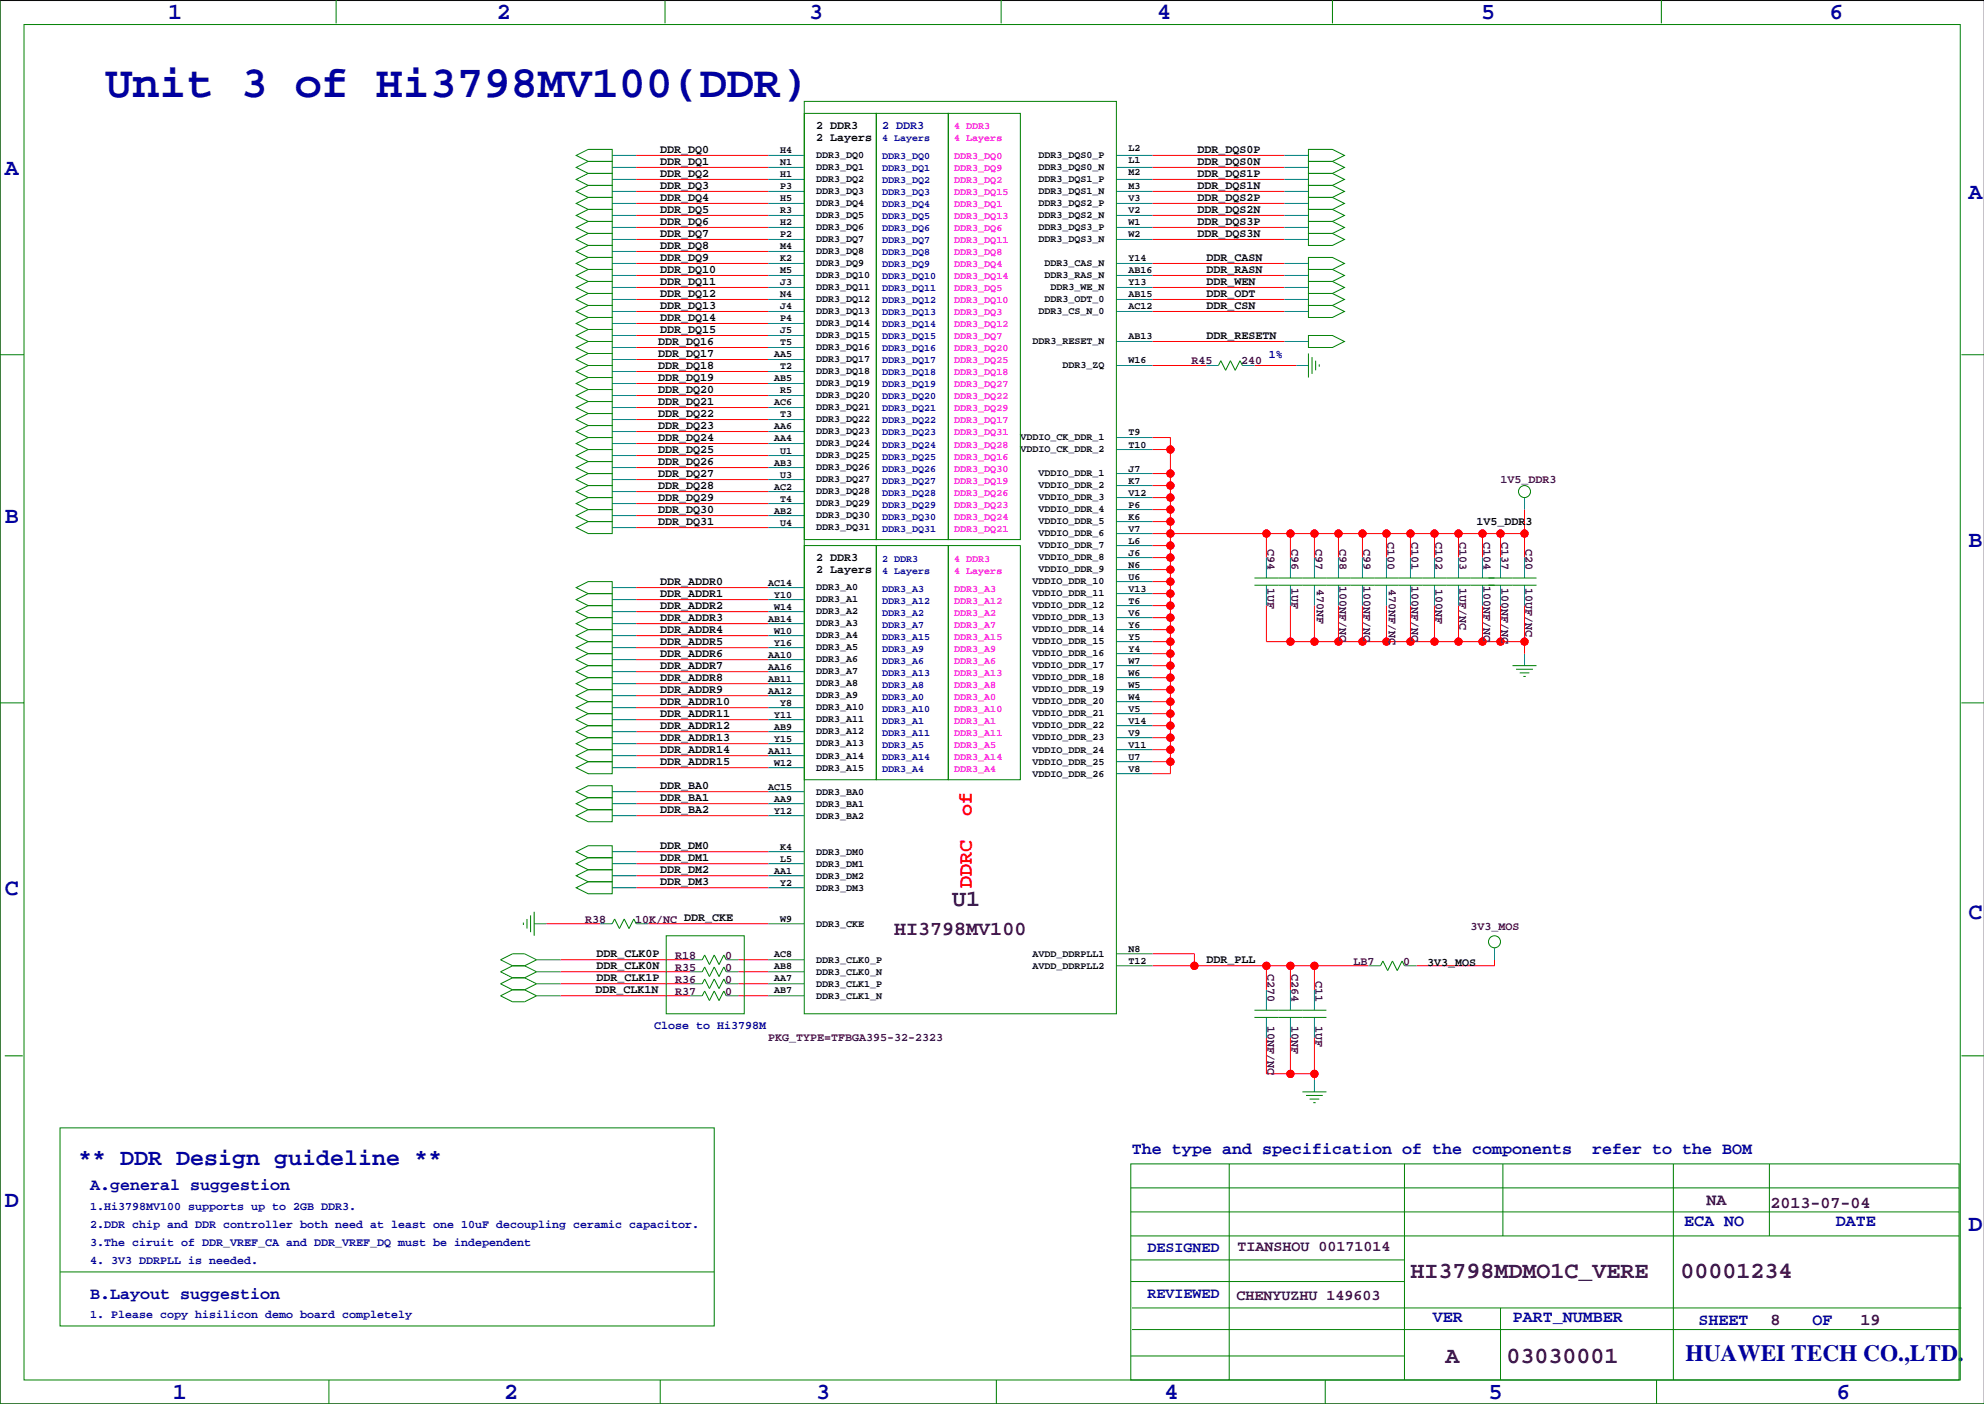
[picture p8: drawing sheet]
<svg xmlns="http://www.w3.org/2000/svg" width="420mm" height="297mm" viewBox="0 0 420 297" stroke-linecap="round" stroke-linejoin="round" font-family="sans-serif">
<path d="M419.9 .1h-419.9v296.9h419.9" fill="none" stroke="#000" stroke-width=".21"/>
<g fill="none" stroke="#f00" stroke-width=".21">
<path d="M134.6 32.9h28M134.6 35.4h28M134.6 38h28M243.8 32.9h28M243.8 35.4h28M243.8 38h28M134.6 45.6h28M134.6 48.1h28M134.6 50.7h28M134.6 53.2h28M134.6 55.7h28M134.6 58.3h28"/>
<path d="M134.6 40.5h28M134.6 43h28M243.8 45.6h28M243.8 48.1h28M243.8 50.7h28M243.8 55.7h28M243.8 58.3h28M243.8 40.5h28M243.8 43h28M134.6 60.8h28M134.6 63.4h28M134.6 65.9h28"/>
<path d="M134.6 68.4h28M134.6 71h28M134.6 73.5h28M134.6 76.1h28M134.6 78.6h28M243.8 60.8h28M243.8 63.4h28M243.8 65.9h28M243.8 77.3h11.5M243.8 72.2h28M265.4 77.3h8.9M134.6 81.1h28"/>
<path d="M134.6 83.7h28M134.6 86.2h28M134.6 88.8h28M134.6 91.3h28M134.6 93.8h28M134.6 96.4h28M134.6 98.9h28M243.8 95.1h3.8M243.8 92.6h3.8v71.1h-3.8M134.6 101.5h28M134.6 104h28M134.6 106.5h28"/>
<path d="M134.6 109.1h28M134.6 111.6h28M243.8 100.2h3.8M243.8 102.7h3.8M243.8 105.3h3.8M243.8 107.8h3.8M243.8 110.3h3.8M243.8 112.9h78.8M243.8 115.4h3.8M243.8 118h3.8M268 112.9v5.1M273 112.9v5.1"/>
<path d="M278.1 112.9v5.1M283.2 112.9v5.1M288.3 112.9v5.1M293.4 112.9v5.1M298.4 112.9v5.1M303.5 112.9v5.1M308.6 112.9v5.1M313.7 112.9v5.1M317.5 112.9v5.1M322.6 107.8v10.2M134.6 134.5h28M134.6 139.6h28"/>
<path d="M134.6 137h28M134.6 131.9h28M134.6 129.4h28M134.6 126.9h28M134.6 124.3h28M243.8 120.5h3.8M243.8 123h3.8M243.8 125.6h3.8M243.8 128.1h3.8M243.8 130.7h3.8M243.8 133.2h3.8M243.8 135.7h3.8"/>
<path d="M243.8 138.3h3.8M268 128.1v7.6h54.6M273 128.1v7.6M278.1 128.1v7.6M283.2 128.1v7.6M288.3 128.1v7.6M293.4 128.1v7.6M298.4 128.1v7.6M303.5 128.1v7.6M308.6 128.1v7.6M313.7 128.1v7.6M317.5 128.1v7.6"/>
<path d="M322.6 128.1v10.2M134.6 159.9h28M134.6 157.3h28M134.6 154.8h28M134.6 152.3h28M134.6 149.7h28M134.6 147.2h28M134.6 144.6h28M134.6 142.1h28M243.8 140.8h3.8M243.8 143.4h3.8M243.8 145.9h3.8"/>
<path d="M243.8 148.4h3.8M243.8 151h3.8M243.8 153.5h3.8M243.8 156.1h3.8M243.8 158.6h3.8M134.6 162.4h28M134.6 167.5h28M134.6 170h28M134.6 172.6h28M243.8 161.1h3.8M115.6 195.4h11.4M134.6 187.8h28"/>
<path d="M134.6 185.3h28M134.6 182.7h28M134.6 180.2h28M137.2 195.4h25.4M118.6 203.1h27.4M118.6 205.6h27.4M118.6 208.1h27.4M118.6 210.7h27.4M156.2 203.1h6.4M156.2 205.6h6.4M156.2 208.1h6.4M156.2 210.7h6.4"/>
<path d="M243.8 204.3h45.8M243.8 201.8h8.9v2.5M268 204.3v5.1M268 219.6v7.6h10.1M273 204.3v5.1M273 219.6v7.6M278.1 204.3v5.1M278.1 219.6v8.9M316.2 203.1v1.2h-16.5"/>
<circle cx="247.7" cy="95.1" r=".76"/>
<circle cx="247.7" cy="115.4" r=".76"/>
<circle cx="247.7" cy="102.7" r=".76"/>
<circle cx="247.7" cy="118" r=".76"/>
<circle cx="247.7" cy="110.3" r=".76"/>
<circle cx="247.7" cy="105.3" r=".76"/>
<circle cx="247.7" cy="107.8" r=".76"/>
<circle cx="247.7" cy="112.9" r=".76"/>
<circle cx="247.7" cy="100.2" r=".76"/>
<circle cx="268" cy="112.9" r=".76"/>
<circle cx="273.1" cy="112.9" r=".76"/>
<circle cx="278.1" cy="112.9" r=".76"/>
<circle cx="283.2" cy="112.9" r=".76"/>
<circle cx="288.3" cy="112.9" r=".76"/>
<circle cx="293.4" cy="112.9" r=".76"/>
<circle cx="298.5" cy="112.9" r=".76"/>
<circle cx="303.5" cy="112.9" r=".76"/>
<circle cx="308.6" cy="112.9" r=".76"/>
<circle cx="313.7" cy="112.9" r=".76"/>
<circle cx="317.5" cy="112.9" r=".76"/>
<circle cx="322.6" cy="112.9" r=".76"/>
<circle cx="247.7" cy="130.7" r=".76"/>
<circle cx="247.7" cy="120.5" r=".76"/>
<circle cx="247.7" cy="133.2" r=".76"/>
<circle cx="247.7" cy="138.3" r=".76"/>
<circle cx="247.7" cy="125.6" r=".76"/>
<circle cx="247.7" cy="128.1" r=".76"/>
<circle cx="247.7" cy="135.7" r=".76"/>
<circle cx="247.7" cy="123" r=".76"/>
<circle cx="273.1" cy="135.7" r=".76"/>
<circle cx="278.1" cy="135.7" r=".76"/>
<circle cx="283.2" cy="135.7" r=".76"/>
<circle cx="288.3" cy="135.7" r=".76"/>
<circle cx="293.4" cy="135.7" r=".76"/>
<circle cx="298.5" cy="135.7" r=".76"/>
<circle cx="303.5" cy="135.7" r=".76"/>
<circle cx="308.6" cy="135.7" r=".76"/>
<circle cx="313.7" cy="135.7" r=".76"/>
<circle cx="317.5" cy="135.7" r=".76"/>
<circle cx="322.6" cy="135.7" r=".76"/>
<circle cx="247.7" cy="143.4" r=".76"/>
<circle cx="247.7" cy="156.1" r=".76"/>
<circle cx="247.7" cy="145.9" r=".76"/>
<circle cx="247.7" cy="158.6" r=".76"/>
<circle cx="247.7" cy="151" r=".76"/>
<circle cx="247.7" cy="153.5" r=".76"/>
<circle cx="247.7" cy="140.8" r=".76"/>
<circle cx="247.7" cy="148.4" r=".76"/>
<circle cx="247.7" cy="161.1" r=".76"/>
<circle cx="252.7" cy="204.3" r=".76"/>
<circle cx="268" cy="204.3" r=".76"/>
<circle cx="273.1" cy="204.3" r=".76"/>
<circle cx="278.1" cy="204.3" r=".76"/>
<circle cx="273.1" cy="227.2" r=".76"/>
<circle cx="278.1" cy="227.2" r=".76"/>
</g>
<g fill="none" stroke="#008080" stroke-width=".21">
<path d="M129.5 32.9h5.1M129.5 35.4h5.1M129.5 38h5.1M162.6 32.9h7.6M162.6 35.4h7.6M162.6 38h7.6M236.2 32.9h7.6M236.2 35.4h7.6M236.2 38h7.6M271.8 32.9h5.1M271.8 35.4h5.1M271.8 38h5.1"/>
<path d="M129.5 50.7h5.1M129.5 48.1h5.1M129.5 45.6h5.1M129.5 43h5.1M129.5 40.5h5.1M129.5 58.3h5.1M129.5 55.7h5.1M129.5 53.2h5.1M162.6 50.7h7.6M162.6 48.1h7.6M162.6 45.6h7.6M162.6 43h7.6"/>
<path d="M162.6 40.5h7.6M162.6 58.3h7.6M162.6 55.7h7.6M162.6 53.2h7.6M236.2 50.7h7.6M236.2 48.1h7.6M236.2 45.6h7.6M236.2 43h7.6M236.2 40.5h7.6M236.2 58.3h7.6M236.2 55.7h7.6M271.8 50.7h5.1"/>
<path d="M271.8 48.1h5.1M271.8 45.6h5.1M271.8 43h5.1M271.8 40.5h5.1M271.8 58.3h5.1M271.8 55.7h5.1M129.5 60.8h5.1M129.5 63.4h5.1M129.5 65.9h5.1M129.5 78.6h5.1M129.5 76.1h5.1M129.5 68.4h5.1"/>
<path d="M129.5 73.5h5.1M129.5 71h5.1M162.6 60.8h7.6M162.6 63.4h7.6M162.6 65.9h7.6M162.6 78.6h7.6M162.6 76.1h7.6M162.6 68.4h7.6M162.6 73.5h7.6M162.6 71h7.6M236.2 60.8h7.6M236.2 63.4h7.6"/>
<path d="M236.2 65.9h7.6M236.2 77.3h7.6M236.2 72.2h7.6M255.3 77.3h2.5M262.9 77.3h2.5M271.8 60.8h5.1M271.8 63.4h5.1M271.8 65.9h5.1M271.8 72.2h5.1M274.3 77.3h2.6M129.5 93.8h5.1M129.5 96.4h5.1"/>
<path d="M129.5 98.9h5.1M129.5 81.1h5.1M129.5 83.7h5.1M129.5 86.2h5.1M129.5 88.8h5.1M129.5 91.3h5.1M162.6 93.8h7.6M162.6 96.4h7.6M162.6 98.9h7.6M162.6 81.1h7.6M162.6 83.7h7.6M162.6 86.2h7.6"/>
<path d="M162.6 88.8h7.6M162.6 91.3h7.6M236.2 92.6h7.6M236.2 95.1h7.6M129.5 109.1h5.1M129.5 106.5h5.1M129.5 104h5.1M129.5 101.5h5.1M129.5 111.6h5.1M162.6 109.1h7.6M162.6 106.5h7.6M162.6 104h7.6"/>
<path d="M162.6 101.5h7.6M162.6 111.6h7.6M236.2 105.3h7.6M236.2 107.8h7.6M236.2 115.4h7.6M236.2 118h7.6M236.2 110.3h7.6M236.2 100.2h7.6M236.2 102.7h7.6M236.2 112.9h7.6M268 118v4.3M273 118v4.3"/>
<path d="M278.1 118v4.3M283.2 118v4.3M288.3 118v4.3M293.4 118v4.3M298.4 118v4.3M303.5 118v4.3M308.6 118v4.3M313.7 118v4.3M317.5 118v4.3M322.6 105.3v2.5M322.6 118v4.3M129.5 131.9h5.1"/>
<path d="M129.5 129.4h5.1M129.5 126.9h5.1M129.5 124.3h5.1M129.5 134.5h5.1M129.5 137h5.1M129.5 139.6h5.1M162.6 131.9h7.6M162.6 129.4h7.6M162.6 126.9h7.6M162.6 124.3h7.6M162.6 134.5h7.6M162.6 137h7.6"/>
<path d="M162.6 139.6h7.6M236.2 120.5h7.6M236.2 133.2h7.6M236.2 135.7h7.6M236.2 138.3h7.6M236.2 123h7.6M236.2 128.1h7.6M236.2 125.6h7.6M236.2 130.7h7.6M268 123.8v4.3M273 123.8v4.3M278.1 123.8v4.3"/>
<path d="M283.2 123.8v4.3M288.3 123.8v4.3M293.4 123.8v4.3M298.4 123.8v4.3M303.5 123.8v4.3M308.6 123.8v4.3M313.7 123.8v4.3M317.5 123.8v4.3M322.6 123.8v4.3M322.6 138.3v2.5M129.5 159.9h5.1M129.5 157.3h5.1"/>
<path d="M129.5 154.8h5.1M129.5 144.6h5.1M129.5 147.2h5.1M129.5 149.7h5.1M129.5 152.3h5.1M129.5 142.1h5.1M162.6 159.9h7.6M162.6 157.3h7.6M162.6 154.8h7.6M162.6 144.6h7.6M162.6 147.2h7.6M162.6 149.7h7.6"/>
<path d="M162.6 152.3h7.6M162.6 142.1h7.6M236.2 156.1h7.6M236.2 140.8h7.6M236.2 143.4h7.6M236.2 153.5h7.6M236.2 158.6h7.6M236.2 145.9h7.6M236.2 148.4h7.6M236.2 151h7.6M129.5 172.6h5.1M129.5 170h5.1"/>
<path d="M129.5 167.5h5.1M129.5 162.4h5.1M162.6 172.6h7.6M162.6 170h7.6M162.6 167.5h7.6M162.6 162.4h7.6M236.2 161.1h7.6M236.2 163.7h7.6M113 195.4h2.6M127 195.4h2.5M129.5 180.2h5.1M129.5 185.3h5.1"/>
<path d="M129.5 182.7h5.1M129.5 187.8h5.1M134.6 195.4h2.6M162.6 180.2h7.6M162.6 185.3h7.6M162.6 182.7h7.6M162.6 187.8h7.6M162.6 195.4h7.6M113.5 208.1h5.1M113.5 210.7h5.1M113.5 203.1h5.1M113.5 205.6h5.1"/>
<path d="M146 208.1h2.6M146 210.7h2.6M146 203.1h2.6M146 205.6h2.6M153.7 208.1h2.5M153.7 210.7h2.5M153.7 203.1h2.5M153.7 205.6h2.5M162.6 208.1h7.6M162.6 210.7h7.6M162.6 203.1h7.6M162.6 205.6h7.6"/>
<path d="M236.2 201.8h7.6M236.2 204.3h7.6M268 209.4v4.3M268 215.3v4.3M273 209.4v4.3M273 215.3v4.3M278.1 209.4v4.3M278.1 215.3v4.3M289.6 204.3h2.5M297.2 204.3h2.5M316.2 200.5v2.6M278.1 228.5v2.5"/>
</g>
<g fill="none" stroke="#008000" stroke-width=".21">
<path d="M0 -.1v297.1h419.9M71.1 0v4.9M140.7 0v4.9M211.8 0v4.9M281.9 0v4.9M351.5 0v4.9M5.1 5.2h409.7v286.8h-409.7zM121.9 32.9l2.6-1.3h5v2.5h-5zM121.9 35.4l2.6-1.3h5v2.6h-5zM121.9 38l2.6-1.3h5v2.5h-5zM170.2 24h15.2v90.2h-15.2zM170.2 21.4h66v193.1h-66z"/>
<path d="M185.4 24h15.3v90.2h-15.3zM200.7 24h15.2v90.2h-15.2zM276.9 34.1h5l2.6 1.3-2.6 1.3h-5zM276.9 31.6h5l2.6 1.3-2.6 1.2h-5zM276.9 39.2h5l2.6 1.3-2.6 1.3h-5zM276.9 36.7h5l2.6 1.3-2.6 1.2h-5zM121.9 50.7l2.6-1.3h5v2.5h-5zM121.9 48.1l2.6-1.3h5v2.6h-5zM121.9 45.6l2.6-1.3h5v2.5h-5zM121.9 43l2.6-1.2h5v2.5h-5zM121.9 40.5l2.6-1.3h5v2.6h-5zM121.9 58.3l2.6-1.3h5v2.5h-5z"/>
<path d="M121.9 55.7l2.6-1.2h5v2.5h-5zM121.9 53.2l2.6-1.3h5v2.6h-5zM276.9 41.8h5l2.6 1.2-2.6 1.3h-5zM276.9 44.3h5l2.6 1.3-2.6 1.2h-5zM276.9 46.8h5l2.6 1.3-2.6 1.3h-5zM276.9 49.4h5l2.6 1.3-2.6 1.2h-5zM276.9 54.5h5l2.6 1.2-2.6 1.3h-5zM276.9 57h5l2.6 1.3-2.6 1.2h-5zM276.9 59.5h5l2.6 1.3-2.6 1.3h-5zM0 75h5.1M121.9 60.8l2.6-1.3h5v2.6h-5zM121.9 63.4l2.6-1.3h5v2.5h-5z"/>
<path d="M121.9 65.9l2.6-1.3h5v2.6h-5zM121.9 78.6l2.6-1.3h5v2.6h-5zM121.9 76.1l2.6-1.3h5v2.5h-5zM121.9 68.4l2.6-1.2h5v2.5h-5zM121.9 73.5l2.6-1.3h5v2.6h-5zM121.9 71l2.6-1.3h5v2.5h-5zM257.8 77.3l.5-1 1 2 1-2 1.1 2 1-2 .5 1M276.9 62.1h5l2.6 1.3-2.6 1.2h-5zM276.9 71h5l2.6 1.2-2.6 1.3h-5zM276.9 64.6h5l2.6 1.3-2.6 1.3h-5zM276.9 74.8v5.1M277.6 75.6v3.5"/>
<path d="M278.4 76.3v2M279.1 77.1v.5M415 75h4.9M121.9 93.8l2.6-1.2h5v2.5h-5zM121.9 96.4l2.6-1.3h5v2.5h-5zM121.9 98.9l2.6-1.3h5v2.6h-5zM121.9 81.1l2.6-1.2h5v2.5h-5zM121.9 83.7l2.6-1.3h5v2.5h-5zM121.9 86.2l2.6-1.3h5v2.6h-5zM121.9 88.8l2.6-1.3h5v2.5h-5zM121.9 91.3l2.6-1.3h5v2.6h-5zM121.9 109.1l2.6-1.3h5v2.5h-5z"/>
<path d="M121.9 106.5l2.6-1.2h5v2.5h-5zM121.9 104l2.6-1.3h5v2.6h-5zM121.9 101.5l2.6-1.3h5v2.5h-5zM121.9 111.6l2.6-1.3h5v2.6h-5zM170.2 115.4h15.2v49.6h-15.2zM185.4 115.4h15.3v49.6h-15.3zM200.7 115.4h15.2v49.6h-15.2zM121.9 131.9l2.6-1.2h5v2.5h-5zM121.9 129.4l2.6-1.3h5v2.6h-5zM121.9 126.9l2.6-1.3h5v2.5h-5zM121.9 124.3l2.6-1.3h5v2.6h-5zM121.9 134.5l2.6-1.3h5v2.5h-5z"/>
<path d="M121.9 137l2.6-1.3h5v2.6h-5zM121.9 139.6l2.6-1.3h5v2.5h-5zM265.4 122.3h59.7M265.4 123.8h59.7M0 148.7h5.1M121.9 159.9l2.6-1.3h5v2.5h-5zM121.9 157.3l2.6-1.2h5v2.5h-5zM121.9 154.8l2.6-1.3h5v2.6h-5zM121.9 144.6l2.6-1.2h5v2.5h-5zM121.9 147.2l2.6-1.3h5v2.5h-5zM121.9 149.7l2.6-1.3h5v2.6h-5zM121.9 152.3l2.6-1.3h5v2.5h-5z"/>
<path d="M121.9 142.1l2.6-1.3h5v2.6h-5zM320 140.8h5.1M320.8 141.6h3.6M321.6 142.4h2M322.3 143.1h.5M415 148.7h4.9M121.9 172.6l2.6-1.3h5v2.5h-5zM121.9 170l2.6-1.2h5v2.5h-5zM121.9 167.5l2.6-1.3h5v2.6h-5zM121.9 162.4l2.6-1.3h5v2.6h-5zM110.7 195.2v.5M111.5 194.4v2.1"/>
<path d="M112.3 193.7v3.5M113 192.9v5.1M121.9 180.2l2.6-1.3h5v2.6h-5zM121.9 185.3l2.6-1.3h5v2.5h-5zM121.9 182.7l2.6-1.2h5v2.5h-5zM121.9 187.8l2.6-1.3h5v2.6h-5zM129.5 195.4l.5-1 1.1 2.1 1-2.1 1 2.1 1-2.1 .5 1M141 198h16.5v16.5h-16.5zM269.2 198h.1M108.5 206.9h2.5M108.5 206.9l-2.6 1.2 2.6 1.3M108.5 209.4h2.5"/>
<path d="M108.5 209.4l-2.6 1.3 2.6 1.2h2.5l2.5-1.2-2.5-1.3M108.5 204.3l-2.6-1.2 2.6-1.3h2.5l2.5 1.3-2.5 1.2M108.5 204.3h2.5M108.5 204.3l-2.6 1.3 2.6 1.3M111 206.9l2.5 1.2-2.5 1.3M111 204.3l2.5 1.3-2.5 1.3M148.6 203.1l.5-1.1 1 2.1 1-2.1 1 2.1 1.1-2.1 .5 1.1M148.6 205.6l.5-1 1 2 1-2 1 2 1.1-2 .5 1M148.6 208.1l.5-1 1 2.1 1-2.1 1 2.1 1.1-2.1 .5 1M148.6 210.7l.5-1 1 2 1-2 1 2 1.1-2 .5 1M166.4 201.8h.1M265.4 213.7h15.3"/>
<path d="M265.4 215.3h15.3M292.1 204.3l.5-1 1 2 1-2 1.1 2 1-2 .5 1M1 223.4h3.8M12.7 238.6h138.4v41.9h-138.4zM275.6 231h5.1M276.4 231.8h3.5M277.1 232.5h2M277.9 233.3h.5M415 223.4h4.9M239.3 246.2h175.2v45.8h-175.2zM239.3 251.3h175.2M239.3 256.4h175.2"/>
<path d="M260.1 246.2v45.8M297.2 246.2v45.8M318 246.2v15.3M354.1 246.2v45.8M374.4 246.2v15.3M12.7 269.1h138.4M239.3 266.6h57.9M239.3 261.5h175.2M239.3 271.1h57.9M239.5 276.7h175.5M317.5 276.7v15.3M69.6 292v5"/>
<path d="M139.7 292v5M210.8 292v5M239.3 286.9h57.9M239.5 281.3h175M280.4 292v5M350.5 292v5M383.5 287.4h.1"/>
<circle cx="322.6" cy="104" r="1.27"/>
<circle cx="316.2" cy="199.2" r="1.27"/>
</g>
<g fill="#f00" stroke="#f00" stroke-width=".21">
<circle cx="278.1" cy="204.3" r=".76"/>
<circle cx="252.7" cy="204.3" r=".76"/>
<circle cx="273.1" cy="204.3" r=".76"/>
<circle cx="268" cy="204.3" r=".76"/>
<circle cx="278.1" cy="227.2" r=".76"/>
<circle cx="273.1" cy="227.2" r=".76"/>
<circle cx="247.7" cy="95.1" r=".76"/>
<circle cx="247.7" cy="100.2" r=".76"/>
<circle cx="247.7" cy="102.7" r=".76"/>
<circle cx="247.7" cy="105.3" r=".76"/>
<circle cx="247.7" cy="107.8" r=".76"/>
<circle cx="247.7" cy="110.3" r=".76"/>
<circle cx="247.7" cy="161.1" r=".76"/>
<circle cx="247.7" cy="158.6" r=".76"/>
<circle cx="247.7" cy="156.1" r=".76"/>
<circle cx="247.7" cy="153.5" r=".76"/>
<circle cx="247.7" cy="151" r=".76"/>
<circle cx="247.7" cy="148.4" r=".76"/>
<circle cx="247.7" cy="145.9" r=".76"/>
<circle cx="247.7" cy="143.4" r=".76"/>
<circle cx="247.7" cy="140.8" r=".76"/>
<circle cx="247.7" cy="138.3" r=".76"/>
<circle cx="247.7" cy="135.7" r=".76"/>
<circle cx="247.7" cy="133.2" r=".76"/>
<circle cx="247.7" cy="130.7" r=".76"/>
<circle cx="247.7" cy="128.1" r=".76"/>
<circle cx="247.7" cy="125.6" r=".76"/>
<circle cx="247.7" cy="123" r=".76"/>
<circle cx="247.7" cy="120.5" r=".76"/>
<circle cx="247.7" cy="118" r=".76"/>
<circle cx="247.7" cy="115.4" r=".76"/>
<circle cx="247.7" cy="112.9" r=".76"/>
<circle cx="322.6" cy="112.9" r=".76"/>
<circle cx="317.5" cy="112.9" r=".76"/>
<circle cx="313.7" cy="112.9" r=".76"/>
<circle cx="308.6" cy="112.9" r=".76"/>
<circle cx="303.5" cy="112.9" r=".76"/>
<circle cx="298.5" cy="112.9" r=".76"/>
<circle cx="293.4" cy="112.9" r=".76"/>
<circle cx="288.3" cy="112.9" r=".76"/>
<circle cx="283.2" cy="112.9" r=".76"/>
<circle cx="278.1" cy="112.9" r=".76"/>
<circle cx="273.1" cy="112.9" r=".76"/>
<circle cx="268" cy="112.9" r=".76"/>
<circle cx="322.6" cy="135.7" r=".76"/>
<circle cx="317.5" cy="135.7" r=".76"/>
<circle cx="313.7" cy="135.7" r=".76"/>
<circle cx="308.6" cy="135.7" r=".76"/>
<circle cx="303.5" cy="135.7" r=".76"/>
<circle cx="298.5" cy="135.7" r=".76"/>
<circle cx="293.4" cy="135.7" r=".76"/>
<circle cx="288.3" cy="135.7" r=".76"/>
<circle cx="283.2" cy="135.7" r=".76"/>
<circle cx="278.1" cy="135.7" r=".76"/>
<circle cx="273.1" cy="135.7" r=".76"/>
</g>
<text font-size="9.5" fill="#0000a0" x="22.4" y="20.5">Unit 3 of Hi3798MV100(DDR)</text>
<g font-size="4.9" fill="#0000a0">
<text x="35.6" y="3.9">1</text>
<text x="105.2" y="3.9">2</text>
<text x="171.2" y="3.9">3</text>
<text x="244.9" y="3.9">4</text>
<text x="313.4" y="3.9">5</text>
<text x="387.1" y="3.9">6</text>
<text x="1" y="36.9">A</text>
<text x="416.6" y="42">A</text>
<text x="1" y="110.6">B</text>
<text x="416.6" y="115.7">B</text>
<text x="1" y="189.3">C</text>
<text x="416.6" y="194.4">C</text>
<text x="16.5" y="246.5">** DDR Design guideline **</text>
<text x="1" y="255.4">D</text>
<text x="416.6" y="260.5">D</text>
<text x="356.6" y="288">HUAWEI TECH CO.,LTD.</text>
<text x="36.6" y="296">1</text>
<text x="106.7" y="296">2</text>
<text x="172.7" y="296">3</text>
<text x="246.4" y="296">4</text>
<text x="315" y="296">5</text>
<text x="388.6" y="296">6</text>
</g>
<g font-size="4.9" fill="#400040">
<text x="201.5" y="191.7">U1</text>
<text x="298.5" y="270.5">HI3798MDMO1C_VERE</text>
<text x="355.6" y="270.5">00001234</text>
<text x="305.9" y="288.3">A</text>
<text x="318.8" y="288.3">03030001</text>
</g>
<g font-size="4.2" fill="#f00">
<text x="205.7" y="172.6" transform="rotate(-90 205.7 172.6)">of</text>
<text x="205.7" y="187.8" transform="rotate(-90 205.7 187.8)">DDRC</text>
</g>
<text font-size="4.2" fill="#400040" x="189.2" y="197.9">HI3798MV100</text>
<g font-size="3.5" fill="#0000a0">
<text x="239.5" y="244.2">The type and specification of the components</text>
<text x="336.9" y="244.2">refer to the BOM</text>
<text x="19" y="251.9">A.general suggestion</text>
<text x="356.4" y="259.4">ECA NO</text>
<text x="388.5" y="259.4">DATE</text>
<text x="19" y="274.7">B.Layout suggestion</text>
<text x="303.1" y="279.7">VER</text>
<text x="320.1" y="279.7">PART_NUMBER</text>
<text x="359.4" y="280.3">SHEET</text>
<text x="383.5" y="280.3">OF</text>
</g>
<g font-size="3.5" fill="#400040">
<text x="361.1" y="254.9">NA</text>
<text x="374.6" y="255.7">2013-07-04</text>
<text x="374.6" y="280.3">8</text>
<text x="393.7" y="280.3">19</text>
</g>
<g font-size="3.2" fill="#0000a0">
<text x="242.8" y="264.9">DESIGNED</text>
<text x="242.8" y="274.5">REVIEWED</text>
</g>
<g font-size="3.2" fill="#400040">
<text x="261.9" y="264.7">TIANSHOU 00171014</text>
<text x="261.6" y="275.1">CHENYUZHU 149603</text>
</g>
<g font-size="2.5">
<text x="172.7" y="29.8">2 Layers</text>
<text x="172.7" y="27.3">2 DDR3</text>
<text x="139.7" y="34.9">DDR_DQ1</text>
<text x="139.7" y="32.4">DDR_DQ0</text>
<text x="253.4" y="32.4">DDR_DQS0P</text>
<text x="253.4" y="34.9">DDR_DQS0N</text>
<text x="139.7" y="40">DDR_DQ3</text>
<text x="139.7" y="37.5">DDR_DQ2</text>
<text x="253.4" y="37.5">DDR_DQS1P</text>
<text x="253.4" y="40">DDR_DQS1N</text>
<text x="139.7" y="42.5">DDR_DQ4</text>
<text x="139.7" y="47.6">DDR_DQ6</text>
<text x="139.7" y="45.1">DDR_DQ5</text>
<text x="253.4" y="45.1">DDR_DQS2N</text>
<text x="253.4" y="47.6">DDR_DQS3P</text>
<text x="253.4" y="42.5">DDR_DQS2P</text>
<text x="139.7" y="52.7">DDR_DQ8</text>
<text x="139.7" y="50.2">DDR_DQ7</text>
<text x="253.4" y="50.2">DDR_DQS3N</text>
<text x="139.7" y="57.8">DDR_DQ10</text>
<text x="139.7" y="55.2">DDR_DQ9</text>
<text x="255.3" y="57.8">DDR_RASN</text>
<text x="255.3" y="55.2">DDR_CASN</text>
<text x="139.7" y="65.4">DDR_DQ13</text>
<text x="139.7" y="62.9">DDR_DQ12</text>
<text x="139.7" y="60.3">DDR_DQ11</text>
<text x="255.3" y="60.3">DDR_WEN</text>
<text x="255.3" y="65.4">DDR_CSN</text>
<text x="255.3" y="62.9">DDR_ODT</text>
<text x="139.7" y="70.5">DDR_DQ15</text>
<text x="139.7" y="67.9">DDR_DQ14</text>
<text x="255.3" y="71.7">DDR_RESETN</text>
<text x="139.3" y="75.6">DDR_DQ17</text>
<text x="139.3" y="73">DDR_DQ16</text>
<text x="139.3" y="78.1">DDR_DQ18</text>
<text x="139.3" y="83.2">DDR_DQ20</text>
<text x="139.3" y="80.6">DDR_DQ19</text>
<text x="139.3" y="88.3">DDR_DQ22</text>
<text x="139.3" y="85.7">DDR_DQ21</text>
<text x="139.3" y="95.9">DDR_DQ25</text>
<text x="139.3" y="93.3">DDR_DQ24</text>
<text x="139.3" y="90.8">DDR_DQ23</text>
<text x="139.3" y="101">DDR_DQ27</text>
<text x="139.3" y="98.4">DDR_DQ26</text>
<text x="139.3" y="106">DDR_DQ29</text>
<text x="139.3" y="103.5">DDR_DQ28</text>
<text x="139.3" y="111.1">DDR_DQ31</text>
<text x="139.3" y="108.6">DDR_DQ30</text>
<text x="312.4" y="111.1">1V5_DDR3</text>
<text x="172.7" y="118.7">2 DDR3</text>
<text x="139.7" y="123.8">DDR_ADDR0</text>
<text x="172.7" y="121.3">2 Layers</text>
<text x="139.7" y="126.4">DDR_ADDR1</text>
<text x="139.7" y="128.9">DDR_ADDR2</text>
<text x="139.7" y="131.4">DDR_ADDR3</text>
<text x="139.7" y="136.5">DDR_ADDR5</text>
<text x="139.7" y="134">DDR_ADDR4</text>
<text x="139.7" y="139.1">DDR_ADDR6</text>
<text x="139.7" y="141.6">DDR_ADDR7</text>
<text x="139.7" y="144.1">DDR_ADDR8</text>
<text x="139.7" y="146.7">DDR_ADDR9</text>
<text x="139.7" y="149.2">DDR_ADDR10</text>
<text x="139.7" y="151.8">DDR_ADDR11</text>
<text x="139.7" y="154.3">DDR_ADDR12</text>
<text x="139.7" y="156.8">DDR_ADDR13</text>
<text x="139.7" y="159.4">DDR_ADDR14</text>
<text x="139.7" y="161.9">DDR_ADDR15</text>
<text x="139.7" y="167">DDR_BA0</text>
<text x="139.7" y="172.1">DDR_BA2</text>
<text x="139.7" y="169.5">DDR_BA1</text>
<text x="139.7" y="179.7">DDR_DM0</text>
<text x="139.7" y="182.2">DDR_DM1</text>
<text x="139.7" y="184.8">DDR_DM2</text>
<text x="139.7" y="187.3">DDR_DM3</text>
<text x="126.2" y="202.6">DDR_CLK0P</text>
<text x="255.3" y="203.8">DDR_PLL</text>
<text x="126.2" y="205.1">DDR_CLK0N</text>
<text x="126.2" y="207.6">DDR_CLK1P</text>
<text x="302" y="204.3">3V3_MOS</text>
<text x="126" y="210.2">DDR_CLK1N</text>
</g>
<g font-size="2.5" fill="#0000a0">
<text x="186.7" y="27.3">2 DDR3</text>
<text x="268.5" y="75.8">1%</text>
<text x="138.4" y="217.8">Close to Hi3798M</text>
<text x="19" y="255.9">1.Hi3798MV100 supports up to 2GB DDR3.</text>
<text x="19" y="259.7">2.DDR chip and DDR controller both need at least one 10uF decoupling ceramic capacitor.</text>
<text x="19" y="263.5">3.The ciruit of DDR_VREF_CA and DDR_VREF_DQ must be independent</text>
<text x="19" y="267.3">4. 3V3 DDRPLL is needed.</text>
<text x="19" y="278.8">1. Please copy hisilicon demo board completely</text>
</g>
<g font-size="2.5" fill="#400040">
<text x="252.1" y="77.1">R45</text>
<text x="262.6" y="77.1">240</text>
<text x="317.5" y="102.2">1V5_DDR3</text>
<text x="268.2" y="116.1" transform="rotate(90 268.2 116.1)">C94</text>
<text x="273.3" y="116.1" transform="rotate(90 273.3 116.1)">C96</text>
<text x="278.4" y="116.1" transform="rotate(90 278.4 116.1)">C97</text>
<text x="283.4" y="116.1" transform="rotate(90 283.4 116.1)">C98</text>
<text x="288.5" y="116.1" transform="rotate(90 288.5 116.1)">C99</text>
<text x="293.6" y="114.6" transform="rotate(90 293.6 114.6)">C100</text>
<text x="298.7" y="114.6" transform="rotate(90 298.7 114.6)">C101</text>
<text x="303.8" y="114.6" transform="rotate(90 303.8 114.6)">C102</text>
<text x="308.8" y="114.6" transform="rotate(90 308.8 114.6)">C103</text>
<text x="313.9" y="114.6" transform="rotate(90 313.9 114.6)">C104</text>
<text x="317.7" y="114.6" transform="rotate(90 317.7 114.6)">C137</text>
<text x="322.8" y="116.1" transform="rotate(90 322.8 116.1)">C20</text>
<text x="268.2" y="124.3" transform="rotate(90 268.2 124.3)">1UF</text>
<text x="273.3" y="124.3" transform="rotate(90 273.3 124.3)">1UF</text>
<text x="278.6" y="124.6" transform="rotate(90 278.6 124.6)">470NF</text>
<text x="283.4" y="123.9" transform="rotate(90 283.4 123.9)">100NF/NC</text>
<text x="288.5" y="123.9" transform="rotate(90 288.5 123.9)">100NF/NC</text>
<text x="293.9" y="124.6" transform="rotate(90 293.9 124.6)">470NF/NC</text>
<text x="298.7" y="123.9" transform="rotate(90 298.7 123.9)">100NF/NC</text>
<text x="303.8" y="124.5" transform="rotate(90 303.8 124.5)">100NF</text>
<text x="308.8" y="124.3" transform="rotate(90 308.8 124.3)">1UF/NC</text>
<text x="313.9" y="123.9" transform="rotate(90 313.9 123.9)">100NF/NC</text>
<text x="317.7" y="124.3" transform="rotate(90 317.7 124.3)">100NF/NC</text>
<text x="322.8" y="124.3" transform="rotate(90 322.8 124.3)">10UF/NC</text>
<text x="123.8" y="195.2">R38</text>
<text x="134.4" y="195.2">10K/NC DDR_CKE</text>
<text x="311.2" y="196.7">3V3_MOS</text>
<text x="142.9" y="202.8">R18</text>
<text x="153.4" y="202.8">0</text>
<text x="142.9" y="207.9">R36</text>
<text x="142.9" y="205.3">R35</text>
<text x="153.4" y="207.9">0</text>
<text x="153.4" y="205.3">0</text>
<text x="268.2" y="206" transform="rotate(90 268.2 206)">C270</text>
<text x="273.3" y="206" transform="rotate(90 273.3 206)">C264</text>
<text x="278.4" y="207.5" transform="rotate(90 278.4 207.5)">C11</text>
<text x="286.4" y="204.1">LB7</text>
<text x="296.9" y="204.1">0</text>
<text x="142.9" y="210.4">R37</text>
<text x="153.4" y="210.4">0</text>
<text x="162.6" y="220.3">PKG_TYPE=TFBGA395-32-2323</text>
<text x="268.2" y="217" transform="rotate(90 268.2 217)">10NF/NC</text>
<text x="273.3" y="217" transform="rotate(90 273.3 217)">10NF</text>
<text x="278.4" y="217" transform="rotate(90 278.4 217)">1UF</text>
</g>
<g font-size="2.1" fill="#0000a0">
<text x="186.7" y="29.9">4 Layers</text>
<text x="186.7" y="33.7">DDR3_DQ0</text>
<text x="186.7" y="41.3">DDR3_DQ3</text>
<text x="186.7" y="36.3">DDR3_DQ1</text>
<text x="186.7" y="38.8">DDR3_DQ2</text>
<text x="186.7" y="43.9">DDR3_DQ4</text>
<text x="186.7" y="46.4">DDR3_DQ5</text>
<text x="186.7" y="49">DDR3_DQ6</text>
<text x="186.7" y="51.5">DDR3_DQ7</text>
<text x="186.7" y="54">DDR3_DQ8</text>
<text x="186.7" y="59.1">DDR3_DQ10</text>
<text x="186.7" y="56.6">DDR3_DQ9</text>
<text x="186.7" y="61.7">DDR3_DQ11</text>
<text x="186.7" y="64.2">DDR3_DQ12</text>
<text x="186.7" y="66.7">DDR3_DQ13</text>
<text x="186.7" y="69.3">DDR3_DQ14</text>
<text x="186.7" y="71.8">DDR3_DQ15</text>
<text x="186.7" y="74.4">DDR3_DQ16</text>
<text x="186.7" y="76.9">DDR3_DQ17</text>
<text x="186.7" y="79.4">DDR3_DQ18</text>
<text x="186.7" y="82">DDR3_DQ19</text>
<text x="186.7" y="84.5">DDR3_DQ20</text>
<text x="186.7" y="87.1">DDR3_DQ21</text>
<text x="186.7" y="89.6">DDR3_DQ22</text>
<text x="186.7" y="92.1">DDR3_DQ23</text>
<text x="186.7" y="94.7">DDR3_DQ24</text>
<text x="186.7" y="97.2">DDR3_DQ25</text>
<text x="186.7" y="99.8">DDR3_DQ26</text>
<text x="186.7" y="102.3">DDR3_DQ27</text>
<text x="186.7" y="104.8">DDR3_DQ28</text>
<text x="186.7" y="107.4">DDR3_DQ29</text>
<text x="186.7" y="109.9">DDR3_DQ30</text>
<text x="186.7" y="112.5">DDR3_DQ31</text>
<text x="186.7" y="118.8">2 DDR3</text>
<text x="186.7" y="125.2">DDR3_A3</text>
<text x="186.7" y="121.3">4 Layers</text>
<text x="186.7" y="127.7">DDR3_A12</text>
<text x="186.7" y="130.2">DDR3_A2</text>
<text x="186.7" y="132.8">DDR3_A7</text>
<text x="186.7" y="135.3">DDR3_A15</text>
<text x="186.7" y="137.9">DDR3_A9</text>
<text x="186.7" y="140.4">DDR3_A6</text>
<text x="186.7" y="142.9">DDR3_A13</text>
<text x="186.7" y="145.5">DDR3_A8</text>
<text x="186.7" y="148">DDR3_A0</text>
<text x="186.7" y="153.1">DDR3_A1</text>
<text x="186.7" y="150.6">DDR3_A10</text>
<text x="186.7" y="155.6">DDR3_A11</text>
<text x="186.7" y="158.2">DDR3_A5</text>
<text x="186.7" y="160.7">DDR3_A14</text>
<text x="186.7" y="163.3">DDR3_A4</text>
</g>
<g font-size="2.1" fill="#f0f">
<text x="201.9" y="29.9">4 Layers</text>
<text x="201.9" y="27.4">4 DDR3</text>
<text x="201.9" y="33.7">DDR3_DQ0</text>
<text x="201.9" y="36.3">DDR3_DQ9</text>
<text x="201.9" y="38.8">DDR3_DQ2</text>
<text x="201.9" y="41.3">DDR3_DQ15</text>
<text x="201.9" y="43.9">DDR3_DQ1</text>
<text x="201.9" y="46.4">DDR3_DQ13</text>
<text x="201.9" y="51.5">DDR3_DQ11</text>
<text x="201.9" y="49">DDR3_DQ6</text>
<text x="201.9" y="59.1">DDR3_DQ14</text>
<text x="201.9" y="54">DDR3_DQ8</text>
<text x="201.9" y="56.6">DDR3_DQ4</text>
<text x="201.9" y="64.2">DDR3_DQ10</text>
<text x="201.9" y="61.7">DDR3_DQ5</text>
<text x="201.9" y="71.8">DDR3_DQ7</text>
<text x="201.9" y="69.3">DDR3_DQ12</text>
<text x="201.9" y="66.7">DDR3_DQ3</text>
<text x="201.9" y="74.4">DDR3_DQ20</text>
<text x="201.9" y="76.9">DDR3_DQ25</text>
<text x="201.9" y="79.4">DDR3_DQ18</text>
<text x="201.9" y="82">DDR3_DQ27</text>
<text x="201.9" y="84.5">DDR3_DQ22</text>
<text x="201.9" y="87.1">DDR3_DQ29</text>
<text x="201.9" y="89.6">DDR3_DQ17</text>
<text x="201.9" y="92.1">DDR3_DQ31</text>
<text x="201.9" y="94.7">DDR3_DQ28</text>
<text x="201.9" y="97.2">DDR3_DQ16</text>
<text x="201.9" y="99.8">DDR3_DQ30</text>
<text x="201.9" y="104.8">DDR3_DQ26</text>
<text x="201.9" y="102.3">DDR3_DQ19</text>
<text x="201.9" y="107.4">DDR3_DQ23</text>
<text x="201.9" y="109.9">DDR3_DQ24</text>
<text x="201.9" y="112.5">DDR3_DQ21</text>
<text x="201.9" y="118.8">4 DDR3</text>
<text x="201.9" y="125.2">DDR3_A3</text>
<text x="201.9" y="121.3">4 Layers</text>
<text x="201.9" y="127.7">DDR3_A12</text>
<text x="201.9" y="130.2">DDR3_A2</text>
<text x="201.9" y="132.8">DDR3_A7</text>
<text x="201.9" y="135.3">DDR3_A15</text>
<text x="201.9" y="137.9">DDR3_A9</text>
<text x="201.9" y="140.4">DDR3_A6</text>
<text x="201.9" y="142.9">DDR3_A13</text>
<text x="201.9" y="145.5">DDR3_A8</text>
<text x="201.9" y="148">DDR3_A0</text>
<text x="201.9" y="153.1">DDR3_A1</text>
<text x="201.9" y="150.6">DDR3_A10</text>
<text x="201.9" y="155.6">DDR3_A11</text>
<text x="201.9" y="158.2">DDR3_A5</text>
<text x="201.9" y="160.7">DDR3_A14</text>
<text x="201.9" y="163.3">DDR3_A4</text>
</g>
<g font-size="2.1">
<text x="165.1" y="32.4">H4</text>
<text x="165.1" y="35">N1</text>
<text x="172.7" y="33.5">DDR3_DQ0</text>
<text x="219.7" y="33.5">DDR3_DQS0_P</text>
<text x="238.8" y="32">L2</text>
<text x="238.8" y="34.5">L1</text>
<text x="165.1" y="37.5">H1</text>
<text x="165.1" y="40.1">P3</text>
<text x="172.7" y="36">DDR3_DQ1</text>
<text x="172.7" y="38.6">DDR3_DQ2</text>
<text x="172.7" y="41.1">DDR3_DQ3</text>
<text x="219.7" y="41.1">DDR3_DQS1_N</text>
<text x="219.7" y="36">DDR3_DQS0_N</text>
<text x="219.7" y="38.6">DDR3_DQS1_P</text>
<text x="238.8" y="40.1">M3</text>
<text x="238.8" y="37.1">M2</text>
<text x="165.1" y="42.6">H5</text>
<text x="165.1" y="45.1">R3</text>
<text x="165.1" y="47.7">H2</text>
<text x="172.7" y="43.6">DDR3_DQ4</text>
<text x="172.7" y="46.2">DDR3_DQ5</text>
<text x="219.7" y="43.6">DDR3_DQS2_P</text>
<text x="219.7" y="46.2">DDR3_DQS2_N</text>
<text x="238.8" y="42.6">V3</text>
<text x="238.8" y="45.1">V2</text>
<text x="238.8" y="47.7">W1</text>
<text x="165.1" y="50.2">P2</text>
<text x="165.1" y="52.8">M4</text>
<text x="172.7" y="48.7">DDR3_DQ6</text>
<text x="172.7" y="51.3">DDR3_DQ7</text>
<text x="172.7" y="53.8">DDR3_DQ8</text>
<text x="219.7" y="48.7">DDR3_DQS3_P</text>
<text x="219.7" y="51.3">DDR3_DQS3_N</text>
<text x="238.8" y="50.2">W2</text>
<text x="165.1" y="57.8">M5</text>
<text x="165.1" y="55.3">K2</text>
<text x="172.7" y="58.9">DDR3_DQ10</text>
<text x="172.7" y="56.3">DDR3_DQ9</text>
<text x="221" y="56.3">DDR3_CAS_N</text>
<text x="221" y="58.9">DDR3_RAS_N</text>
<text x="238.8" y="55.3">Y14</text>
<text x="238.8" y="57.8">AB16</text>
<text x="165.1" y="60.4">J3</text>
<text x="165.1" y="62.9">N4</text>
<text x="165.1" y="65.5">J4</text>
<text x="172.7" y="61.4">DDR3_DQ11</text>
<text x="172.7" y="64">DDR3_DQ12</text>
<text x="221" y="64">DDR3_ODT_0</text>
<text x="222.2" y="61.4">DDR3_WE_N</text>
<text x="238.8" y="60.4">Y13</text>
<text x="238.8" y="62.9">AB15</text>
<text x="238.8" y="65.5">AC12</text>
<text x="165.1" y="68">P4</text>
<text x="165.1" y="70.5">J5</text>
<text x="172.7" y="66.5">DDR3_DQ13</text>
<text x="172.7" y="69">DDR3_DQ14</text>
<text x="172.7" y="71.6">DDR3_DQ15</text>
<text x="219.7" y="66.5">DDR3_CS_N_0</text>
<text x="238.8" y="71.8">AB13</text>
<text x="163.8" y="75.6">AA5</text>
<text x="165.1" y="73.1">T5</text>
<text x="172.7" y="74.1">DDR3_DQ16</text>
<text x="172.7" y="76.7">DDR3_DQ17</text>
<text x="218.4" y="72.8">DDR3_RESET_N</text>
<text x="224.8" y="77.9">DDR3_ZQ</text>
<text x="238.8" y="76.9">W16</text>
<text x="163.8" y="80.7">AB5</text>
<text x="165.1" y="78.2">T2</text>
<text x="165.1" y="83.2">R5</text>
<text x="172.7" y="79.2">DDR3_DQ18</text>
<text x="172.7" y="81.7">DDR3_DQ19</text>
<text x="163.8" y="85.8">AC6</text>
<text x="165.1" y="88.3">T3</text>
<text x="172.7" y="84.3">DDR3_DQ20</text>
<text x="172.7" y="86.8">DDR3_DQ21</text>
<text x="172.7" y="89.4">DDR3_DQ22</text>
<text x="163.8" y="90.9">AA6</text>
<text x="163.8" y="93.4">AA4</text>
<text x="165.1" y="95.9">U1</text>
<text x="172.7" y="91.9">DDR3_DQ23</text>
<text x="172.7" y="94.4">DDR3_DQ24</text>
<text x="215.9" y="93.2">VDDIO_CK_DDR_1</text>
<text x="215.9" y="95.7">VDDIO_CK_DDR_2</text>
<text x="238.8" y="92.1">T9</text>
<text x="238.8" y="94.7">T10</text>
<text x="163.8" y="98.5">AB3</text>
<text x="165.1" y="101">U3</text>
<text x="172.7" y="99.5">DDR3_DQ26</text>
<text x="172.7" y="97">DDR3_DQ25</text>
<text x="219.7" y="100.8">VDDIO_DDR_1</text>
<text x="238.8" y="99.8">J7</text>
<text x="163.8" y="103.6">AC2</text>
<text x="165.1" y="106.1">T4</text>
<text x="172.7" y="102.1">DDR3_DQ27</text>
<text x="172.7" y="104.6">DDR3_DQ28</text>
<text x="172.7" y="107.1">DDR3_DQ29</text>
<text x="219.7" y="105.9">VDDIO_DDR_3</text>
<text x="219.7" y="103.3">VDDIO_DDR_2</text>
<text x="238.8" y="104.8">V12</text>
<text x="238.8" y="107.4">P6</text>
<text x="238.8" y="102.3">K7</text>
<text x="163.8" y="108.6">AB2</text>
<text x="165.1" y="111.2">U4</text>
<text x="172.7" y="109.7">DDR3_DQ30</text>
<text x="172.7" y="112.2">DDR3_DQ31</text>
<text x="219.7" y="108.4">VDDIO_DDR_4</text>
<text x="219.7" y="110.9">VDDIO_DDR_5</text>
<text x="219.7" y="113.5">VDDIO_DDR_6</text>
<text x="238.8" y="109.9">K6</text>
<text x="238.8" y="112.5">V7</text>
<text x="219.7" y="116">VDDIO_DDR_7</text>
<text x="219.7" y="118.6">VDDIO_DDR_8</text>
<text x="238.8" y="115">L6</text>
<text x="238.8" y="117.5">J6</text>
<text x="162.6" y="123.9">AC14</text>
<text x="172.7" y="124.9">DDR3_A0</text>
<text x="218.4" y="123.6">VDDIO_DDR_10</text>
<text x="219.7" y="121.1">VDDIO_DDR_9</text>
<text x="238.8" y="120.1">N6</text>
<text x="238.8" y="122.6">U6</text>
<text x="238.8" y="125.2">V13</text>
<text x="162.6" y="131.5">AB14</text>
<text x="163.8" y="126.4">Y10</text>
<text x="163.8" y="129">W14</text>
<text x="172.7" y="127.5">DDR3_A1</text>
<text x="172.7" y="130">DDR3_A2</text>
<text x="218.4" y="128.7">VDDIO_DDR_12</text>
<text x="218.4" y="126.2">VDDIO_DDR_11</text>
<text x="218.4" y="131.3">VDDIO_DDR_13</text>
<text x="238.8" y="127.7">T6</text>
<text x="238.8" y="130.2">V6</text>
<text x="163.8" y="134">W10</text>
<text x="163.8" y="136.6">Y16</text>
<text x="172.7" y="132.5">DDR3_A3</text>
<text x="172.7" y="135.1">DDR3_A4</text>
<text x="172.7" y="137.6">DDR3_A5</text>
<text x="218.4" y="133.8">VDDIO_DDR_14</text>
<text x="218.4" y="136.3">VDDIO_DDR_15</text>
<text x="238.8" y="132.8">Y6</text>
<text x="238.8" y="135.3">Y5</text>
<text x="238.8" y="137.9">Y4</text>
<text x="162.6" y="139.1">AA10</text>
<text x="162.6" y="141.7">AA16</text>
<text x="172.7" y="140.2">DDR3_A6</text>
<text x="172.7" y="142.7">DDR3_A7</text>
<text x="218.4" y="138.9">VDDIO_DDR_16</text>
<text x="218.4" y="141.4">VDDIO_DDR_17</text>
<text x="218.4" y="144">VDDIO_DDR_18</text>
<text x="238.8" y="140.4">W7</text>
<text x="238.8" y="142.9">W6</text>
<text x="162.6" y="144.2">AB11</text>
<text x="162.6" y="146.7">AA12</text>
<text x="165.1" y="149.3">Y8</text>
<text x="172.7" y="145.2">DDR3_A8</text>
<text x="172.7" y="147.8">DDR3_A9</text>
<text x="218.4" y="146.5">VDDIO_DDR_19</text>
<text x="218.4" y="149">VDDIO_DDR_20</text>
<text x="238.8" y="145.5">W5</text>
<text x="238.8" y="148">W4</text>
<text x="163.8" y="151.8">Y11</text>
<text x="163.8" y="154.4">AB9</text>
<text x="172.7" y="150.3">DDR3_A10</text>
<text x="172.7" y="152.9">DDR3_A11</text>
<text x="172.7" y="155.4">DDR3_A12</text>
<text x="218.4" y="154.1">VDDIO_DDR_22</text>
<text x="218.4" y="151.6">VDDIO_DDR_21</text>
<text x="238.8" y="155.6">V9</text>
<text x="238.8" y="153.1">V14</text>
<text x="238.8" y="150.6">V5</text>
<text x="162.6" y="159.4">AA11</text>
<text x="163.8" y="156.9">Y15</text>
<text x="163.8" y="162">W12</text>
<text x="172.7" y="157.9">DDR3_A13</text>
<text x="172.7" y="160.5">DDR3_A14</text>
<text x="218.4" y="156.7">VDDIO_DDR_23</text>
<text x="218.4" y="159.2">VDDIO_DDR_24</text>
<text x="218.4" y="161.7">VDDIO_DDR_25</text>
<text x="238.8" y="158.2">V11</text>
<text x="238.8" y="160.7">U7</text>
<text x="162.6" y="167.1">AC15</text>
<text x="172.7" y="163">DDR3_A15</text>
<text x="218.4" y="164.3">VDDIO_DDR_26</text>
<text x="238.8" y="163.3">V8</text>
<text x="163.8" y="169.6">AA9</text>
<text x="163.8" y="172.1">Y12</text>
<text x="172.7" y="168.1">DDR3_BA0</text>
<text x="172.7" y="170.6">DDR3_BA1</text>
<text x="172.7" y="173.2">DDR3_BA2</text>
<text x="165.1" y="179.8">K4</text>
<text x="163.8" y="184.8">AA1</text>
<text x="165.1" y="182.3">L5</text>
<text x="172.7" y="180.8">DDR3_DM0</text>
<text x="172.7" y="183.3">DDR3_DM1</text>
<text x="172.7" y="185.9">DDR3_DM2</text>
<text x="165.1" y="187.4">Y2</text>
<text x="172.7" y="188.4">DDR3_DM3</text>
<text x="165.1" y="195">W9</text>
<text x="172.7" y="196">DDR3_CKE</text>
<text x="163.8" y="202.4">AC8</text>
<text x="172.7" y="203.7">DDR3_CLK0_P</text>
<text x="218.4" y="202.4">AVDD_DDRPLL1</text>
<text x="238.8" y="201.4">N8</text>
<text x="238.8" y="203.9">T12</text>
<text x="163.8" y="207.5">AA7</text>
<text x="163.8" y="205">AB8</text>
<text x="172.7" y="208.7">DDR3_CLK1_P</text>
<text x="172.7" y="206.2">DDR3_CLK0_N</text>
<text x="218.4" y="204.9">AVDD_DDRPLL2</text>
<text x="163.8" y="210">AB7</text>
<text x="172.7" y="211.3">DDR3_CLK1_N</text>
</g>
</svg>
